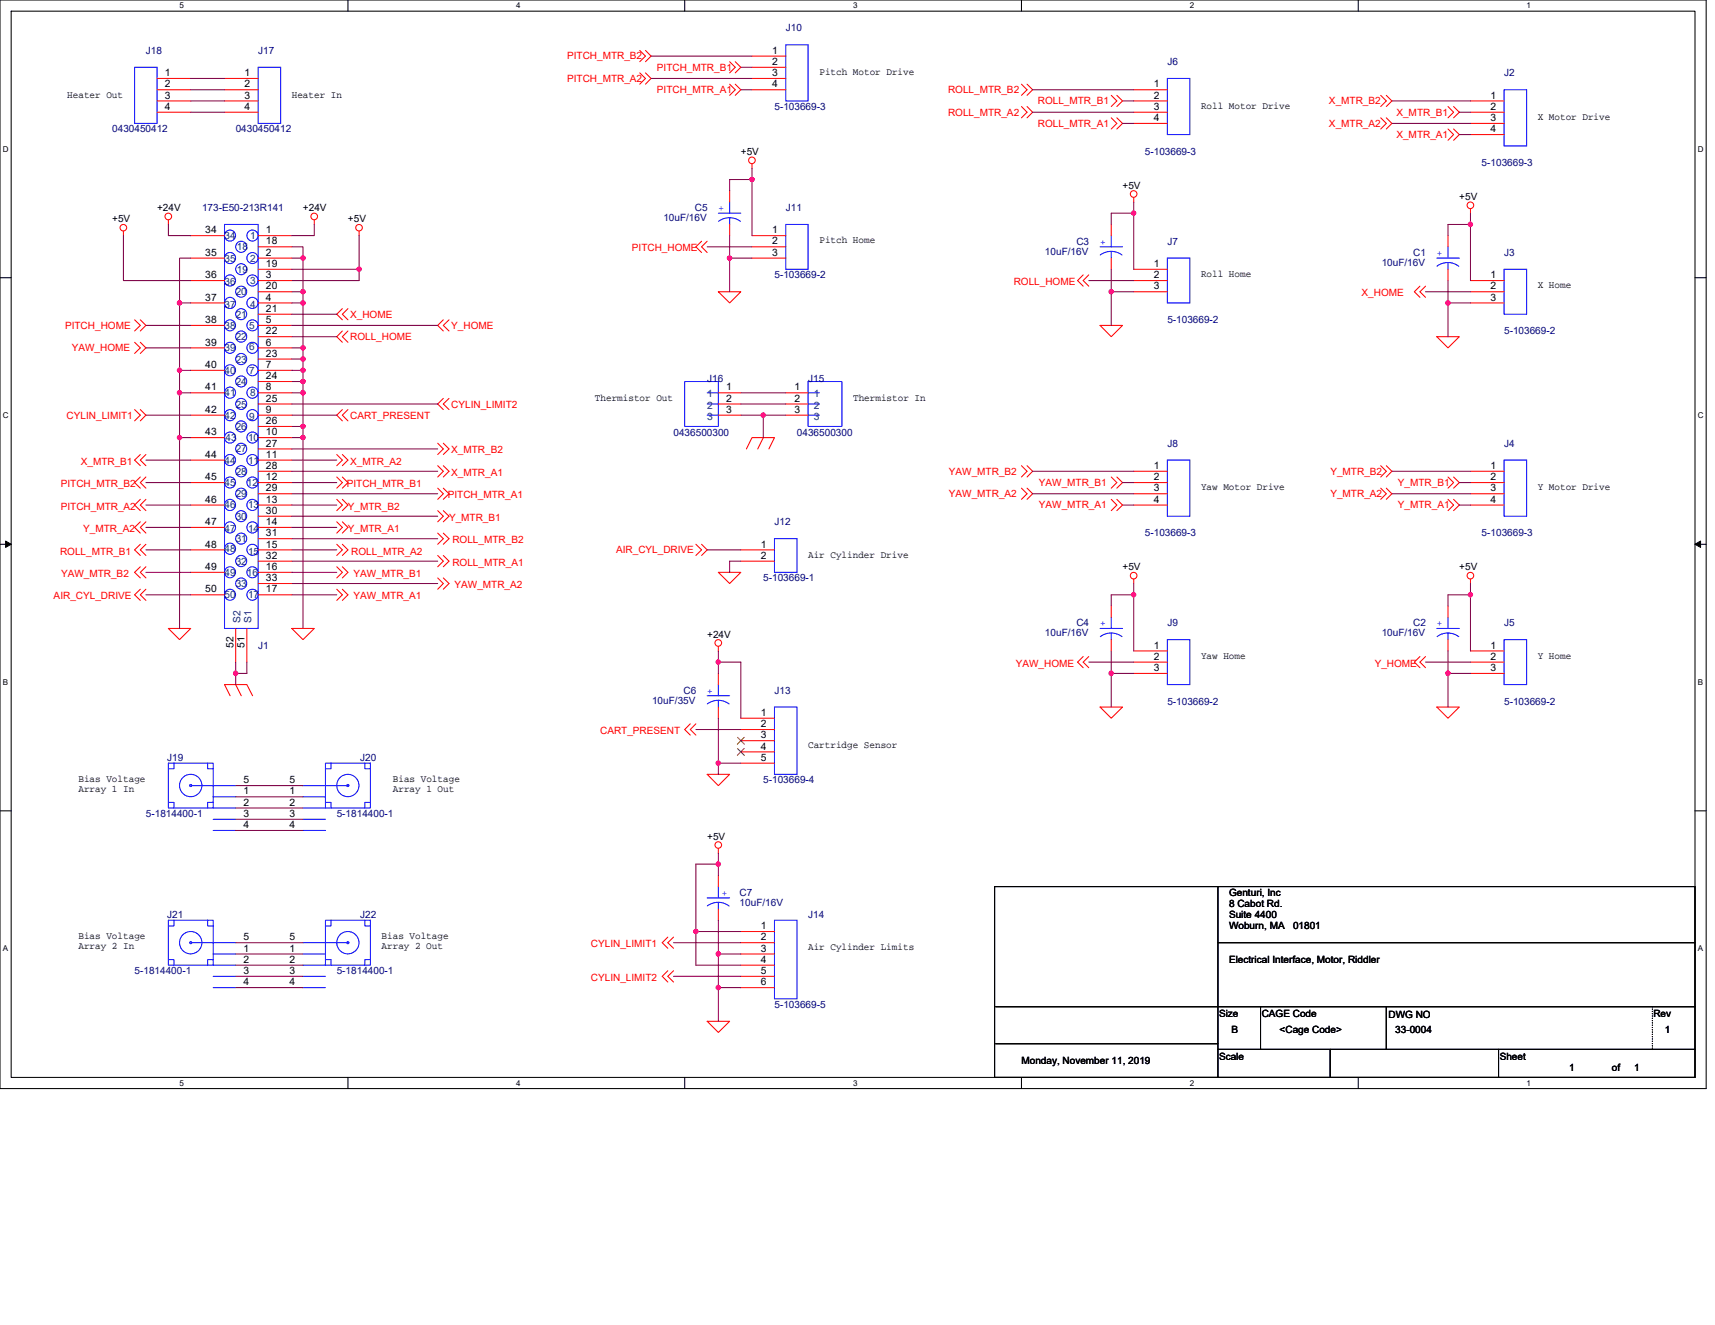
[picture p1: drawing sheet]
<svg xmlns="http://www.w3.org/2000/svg" width="279mm" height="216mm" viewBox="0 0 279 216" stroke-linecap="round" stroke-linejoin="round" font-family="sans-serif">
<path d="M0 0h278v177.4h-278zM1.8 1.8h274.3v173.8h-274.3z" fill="none" stroke="#000" stroke-width=".17"/>
<g fill="#fff">
<path d="M29.3 .2h.7v1.5h-.7z"/>
<path d="M29.3 175.7h.7v1.5h-.7z"/>
</g>
<path d="M56.7 0v1.8M56.7 175.6v1.8" fill="none" stroke="#000" stroke-width=".17"/>
<g fill="#fff">
<path d="M84.1 .2h.7v1.5h-.7z"/>
<path d="M84.1 175.7h.7v1.5h-.7z"/>
</g>
<path d="M111.5 0v1.8M111.5 175.6v1.8" fill="none" stroke="#000" stroke-width=".17"/>
<g fill="#fff">
<path d="M139 .2h.7v1.5h-.7z"/>
<path d="M139 175.7h.7v1.5h-.7z"/>
</g>
<path d="M166.4 0v1.8M166.4 175.6v1.8" fill="none" stroke="#000" stroke-width=".17"/>
<g fill="#fff">
<path d="M193.8 .2h.8v1.5h-.8z"/>
<path d="M193.8 175.7h.8v1.5h-.8z"/>
</g>
<path d="M221.3 0v1.8M221.3 175.6v1.8" fill="none" stroke="#000" stroke-width=".17"/>
<g fill="#fff">
<path d="M248.7 .2h.7v1.5h-.7z"/>
<path d="M248.7 175.7h.7v1.5h-.7z"/>
<path d="M.5 23.5h.9v1.5h-.9z"/>
<path d="M276.6 23.5h1v1.5h-1z"/>
<path d="M.5 67h.9v1.4h-.9z"/>
<path d="M276.6 67h1v1.4h-1z"/>
</g>
<path d="M0 45.3h1.8M276.1 45.3h1.9" fill="none" stroke="#000" stroke-width=".17"/>
<g fill="#fff">
<path d="M.5 110.4h.8v1.5h-.8z"/>
<path d="M276.6 110.4h.9v1.5h-.9z"/>
</g>
<path d="M0 88.7h1.8M276.1 88.7h1.9" fill="none" stroke="#000" stroke-width=".17"/>
<path d="M.9 88.2l.9 .5-.9 .5zM276.1 88.7l1-.5v1z" fill="#000" stroke="#000" stroke-width=".16"/>
<g fill="#fff">
<path d="M.5 153.8h.8v1.5h-.8z"/>
<path d="M276.6 153.8h.9v1.5h-.9z"/>
</g>
<path d="M0 132.1h1.8M276.1 132.1h1.9M162 144.5h114.1v31.1h-114.1zM198.4 153.6h77.7M198.4 144.5v31.1M162.2 170.1h36.2M162.2 164h113.9M198.4 171h77.7M205.4 164v7M216.7 171v4.6M225.8 164v7M244.1 171v4.6" fill="none" stroke="#000" stroke-width=".17"/>
<g fill="none" stroke="#f00" stroke-width=".17">
<path d="M25.6 12.8h5.5M25.6 14.6h5.5M25.6 16.4h5.5M25.6 18.3h5.5M36.6 12.8h5.5M36.6 14.6h5.5M36.6 16.4h5.5M36.6 18.3h5.5M104.2 8.2l1 .9-1 1M104.2 11.9l1 .9-1 .9M105.2 8.2l.9 .9-.9 1M105.2 11.9l.9 .9-.9 .9"/>
<path d="M118.9 10.1l.9 .9-.9 .9M118.9 13.7l.9 .9-.9 .9M119.8 10.1l.9 .9-.9 .9M119.8 13.7l.9 .9-.9 .9M122.5 9.1h5.5M122.5 11h5.5M122.5 12.8h5.5M122.5 14.6h5.5M166.4 13.7l.9 .9-.9 .9M166.4 17.4l.9 .9-.9 .9M167.3 13.7l.9 .9-.9 .9M167.3 17.4l.9 .9-.9 .9"/>
<path d="M181 15.5l.9 .9-.9 1M181 19.2l.9 .9-.9 .9M181.9 15.5l1 .9-1 1M181.9 19.2l1 .9-1 .9M184.7 14.6h5.5M184.7 16.4h5.5M184.7 18.3h5.5M224.9 19.2l.9 .9-.9 .9M224.9 15.5l.9 .9-.9 1M225.8 19.2l1 .9-1 .9M225.8 15.5l1 .9-1 1M235.9 17.4l.9 .9-.9 .9"/>
<path d="M236.8 17.4l.9 .9-.9 .9M239.6 16.4h5.4M239.6 18.3h5.4M20.1 37.7v.7M27.4 35.8v.8M31.1 38.4h5.5M42.1 38.4h5.4M51.2 35.8v.8M58.5 37.7v.7M114.3 39.3l-.9 .9 .9 .9M115.2 39.3l-.9 .9 .9 .9M118.9 31.1v1.8"/>
<path d="M118.9 36.6v1.8M122.5 26.7v.7M122.5 38.4h5.5M181 36.6v1.8M184.7 20.1h5.5M184.7 32.2v.7M235.9 21l.9 .9-.9 1M235.9 38.4v1.8M236.8 21l.9 .9-.9 1M239.6 34v.7M239.6 20.1h5.4M239.6 21.9h5.4"/>
<path d="M21.9 55.8l1 .9-1 .9M21.9 52.1l1 .9-1 .9M22.9 55.8l.9 .9-.9 .9M22.9 52.1l.9 .9-.9 .9M31.1 42.1h5.5M31.1 45.7h5.5M31.1 49.4h5.5M31.1 53h5.5M31.1 56.7h5.5M42.1 42.1h5.4M42.1 45.7h5.4M42.1 49.4h5.4"/>
<path d="M42.1 53h5.4M42.1 56.7h5.4M42.1 40.2h5.4M42.1 43.9h5.4M42.1 47.5h5.4M42.1 51.2h5.4M42.1 54.9h5.4M42.1 58.5h5.4M55.8 53.9l-.9 1 .9 .9M55.8 50.3l-.9 .9 .9 .9M56.7 53.9l-.9 1 .9 .9M56.7 50.3l-.9 .9 .9 .9"/>
<path d="M72.2 52.1l-.9 .9 .9 .9M73.2 52.1l-1 .9 1 .9M117 47.5h3.7l-1.8 1.9zM122.5 40.2h5.5M122.5 42.1h5.5M176.5 44.8l-.9 .9 .9 .9M177.4 44.8l-.9 .9 .9 .9M179.2 53h3.7l-1.9 1.9zM181 42.1v1.8M184.7 43.9h5.5M184.7 45.7h5.5M184.7 47.5h5.5"/>
<path d="M231.3 46.6l-.9 .9 .9 1M232.2 46.6l-.9 .9 .9 1M234.1 54.9h3.6l-1.8 1.8zM235.9 43.9v1.8M239.6 45.7h5.4M239.6 47.5h5.4M239.6 49.4h5.4M21.9 66.7l1 .9-1 1M22.9 66.7l.9 .9-.9 1M22.9 77.7l-1 .9 1 .9M22.9 74.1l-1 .9 1 .9M23.8 77.7l-.9 .9 .9 .9"/>
<path d="M23.8 74.1l-.9 .9 .9 .9M31.1 60.3h5.5M31.1 64h5.5M31.1 67.6h5.5M31.1 71.3h5.5M31.1 75h5.5M31.1 78.6h5.5M42.1 60.3h5.4M42.1 64h5.4M42.1 67.6h5.4M42.1 71.3h5.4M42.1 75h5.4"/>
<path d="M42.1 78.6h5.4M42.1 62.2h5.4M42.1 65.8h5.4M42.1 69.5h5.4M42.1 73.2h5.4M42.1 76.8h5.4M54.9 77.7l.9 .9-.9 .9M54.9 74.1l.9 .9-.9 .9M55.8 77.7l.9 .9-.9 .9M55.8 74.1l.9 .9-.9 .9M55.8 66.7l-.9 .9 .9 1M56.7 66.7l-.9 .9 .9 1"/>
<path d="M71.3 79.5l.9 1-.9 .9M71.3 75.9l.9 .9-.9 .9M71.3 72.2l.9 1-.9 .9M72.2 64.9l-.9 .9 .9 .9M72.2 79.5l1 1-1 .9M72.2 75.9l1 .9-1 .9M72.2 72.2l1 1-1 .9M73.2 64.9l-1 .9 1 .9M117 64h3.7M117 65.8h3.7M117 67.6h3.7M121.6 73.2l.9-1.9h3.7l-.9 1.9"/>
<path d="M124.4 71.3l-1 1.9M128 64h3.7M128 65.8h3.7M128 67.6h3.7M166.4 75.9l.9 .9-.9 .9M166.4 79.5l.9 1-.9 .9M167.3 75.9l.9 .9-.9 .9M167.3 79.5l.9 1-.9 .9M181 77.7l.9 .9-.9 .9M181.9 77.7l1 .9-1 .9M184.7 76.8h5.5M184.7 78.6h5.5"/>
<path d="M224.9 75.9l.9 .9-.9 .9M224.9 79.5l.9 1-.9 .9M225.8 75.9l1 .9-1 .9M225.8 79.5l1 1-1 .9M235.9 77.7l.9 .9-.9 .9M236.8 77.7l.9 .9-.9 .9M239.6 76.8h5.4M239.6 78.6h5.4M22.9 81.4l-1 .9 1 .9M22.9 88.7l-1 .9 1 .9M22.9 92.4l-1 .9 1 .9M22.9 85l-1 .9 1 1"/>
<path d="M22.9 96l-1 .9 1 .9M23.8 81.4l-.9 .9 .9 .9M23.8 88.7l-.9 .9 .9 .9M23.8 92.4l-.9 .9 .9 .9M23.8 85l-.9 .9 .9 1M23.8 96l-.9 .9 .9 .9M31.1 82.3h5.5M31.1 85.9h5.5M31.1 89.6h5.5M31.1 93.3h5.5M31.1 96.9h5.5M42.1 82.3h5.4"/>
<path d="M42.1 85.9h5.4M42.1 89.6h5.4M42.1 93.3h5.4M42.1 96.9h5.4M42.1 80.5h5.4M42.1 84.1h5.4M42.1 87.8h5.4M42.1 91.4h5.4M42.1 95.1h5.4M54.9 88.7l.9 .9-.9 .9M54.9 96l.9 .9-.9 .9M54.9 92.4l.9 .9-.9 .9"/>
<path d="M54.9 85l.9 .9-.9 1M54.9 81.4l.9 .9-.9 .9M55.8 88.7l.9 .9-.9 .9M55.8 96l.9 .9-.9 .9M55.8 92.4l.9 .9-.9 .9M55.8 85l.9 .9-.9 1M55.8 81.4l.9 .9-.9 .9M71.3 90.5l.9 .9-.9 1M71.3 86.9l.9 .9-.9 .9M71.3 94.2l.9 .9-.9 .9M71.3 83.2l.9 .9-.9 .9M72.2 90.5l1 .9-1 1"/>
<path d="M72.2 86.9l1 .9-1 .9M72.2 94.2l1 .9-1 .9M72.2 83.2l1 .9-1 .9M113.4 88.7l.9 .9-.9 .9M114.3 88.7l.9 .9-.9 .9M117 93.3h3.7l-1.8 1.8zM120.7 89.6h5.5M120.7 91.4h5.5M181 98.7v1.9M181 81.4l.9 .9-.9 .9M181.9 81.4l1 .9-1 .9M184.7 80.5h5.5"/>
<path d="M184.7 82.3h5.5M184.7 94.4v.7M235.9 81.4l.9 .9-.9 .9M235.9 98.7v1.9M236.8 81.4l.9 .9-.9 .9M239.6 80.5h5.4M239.6 82.3h5.4M239.6 94.4v.7M27.4 102.4h3.7l-1.8 1.8zM37.5 113.4l-.9-1.9h3.6l.9 1.9M38.4 111.5l.9 1.9M38.4 102.4v5.5"/>
<path d="M40.2 102.4v5.5M47.5 102.4h3.7l-1.8 1.8zM112.5 117.9l-1 1 1 .9M113.4 117.9l-.9 1 .9 .9M117 105.3v.8M117 109.7v1.8M117 115.2v1.8M120.7 117h5.5M120.7 118.9h5.5M176.5 107l-.9 .9 .9 .9M177.4 107l-.9 .9 .9 .9M179.2 115.2h3.7l-1.9 1.8z"/>
<path d="M181 104.2v1.9M184.7 106.1h5.5M184.7 107.9h5.5M184.7 109.7h5.5M231.3 107l-.9 .9 .9 .9M232.2 107l-.9 .9 .9 .9M234.1 115.2h3.6l-1.8 1.8zM235.9 104.2v1.9M239.6 106.1h5.4M239.6 107.9h5.4M239.6 109.7h5.4M38.4 129.8h.1"/>
<path d="M38.4 131.7h.1M38.4 133.5h.1M38.4 135.3h.1M38.4 128h.1M49.4 129.8h.1M49.4 131.7h.1M49.4 133.5h.1M49.4 135.3h.1M49.4 128h.1M115.2 126.2h3.7l-1.9 1.8zM117 138.2v.8M120.7 120.7h5.5"/>
<path d="M120.7 122.5h5.5M120.7 124.4h5.5M38.4 155.4h.1M38.4 157.3h.1M38.4 159.1h.1M38.4 153.6h.1M49.4 155.4h.1M49.4 157.3h.1M49.4 159.1h.1M49.4 153.6h.1M108.8 152.7l-.9 .9 .9 .9M108.8 158.2l-.9 .9 .9 .9"/>
<path d="M109.7 152.7l-.9 .9 .9 .9M109.7 158.2l-.9 .9 .9 .9M117 142.6v1.9M117 148.1v1.8M120.7 151.8h5.5M120.7 153.6h5.5M120.7 155.4h5.5M120.7 157.3h5.5M120.7 159.1h5.5M38.4 160.9h.1M49.4 160.9h.1M115.2 166.4h3.7l-1.9 1.8z"/>
<path d="M120.7 160.9h5.5"/>
<circle cx="20.1" cy="37.1" r=".54"/>
<circle cx="27.4" cy="35.3" r=".54"/>
<circle cx="51.2" cy="35.3" r=".54"/>
<circle cx="58.5" cy="37.1" r=".54"/>
<circle cx="122.5" cy="26.1" r=".54"/>
<circle cx="184.7" cy="31.6" r=".54"/>
<circle cx="239.6" cy="33.5" r=".54"/>
<circle cx="184.7" cy="93.8" r=".54"/>
<circle cx="239.6" cy="93.8" r=".54"/>
<circle cx="117" cy="104.8" r=".54"/>
<circle cx="117" cy="137.7" r=".54"/>
</g>
<path d="M269.2 164v7M269.2 171h.1" fill="none" stroke="#000" stroke-width=".17" stroke-dasharray="0 .3"/>
<g fill="none" stroke="#00f" stroke-width=".17">
<path d="M21.9 11h3.7v9.1h-3.7zM42.1 11h3.6v9.1h-3.6zM128 7.3h3.7v9.1h-3.7zM190.2 12.8h3.6v9.1h-3.6zM245 14.6h3.7v9.2h-3.7zM36.6 36.6h5.5v65.8h-5.5zM117 34.7h3.7M117.1 36.1l1-.5 .8-.1 1.1 .2 .6 .4M118.9 35.5v1.1M118.9 32.9v1.8M128 36.6h3.7v7.3h-3.7zM181 38.4v1.8"/>
<path d="M179.2 40.2h3.7M179.2 41.6a2.96 2.96 0 0 1 3.6 0M181 41v1.1M190.2 42.1h3.6v7.3h-3.6zM234.1 42.1h3.6M235.9 42.8l1.1 .2 .7 .4M235.9 42.8l-.8 .1-1 .5M235.9 42.8v1.1M235.9 40.2v1.9M245 43.9h3.7v7.3h-3.7zM111.5 62.2h5.5v7.3h-5.5zM115.2 64h1.8"/>
<path d="M115.2 65.8h1.8M115.2 67.6h1.8M117 64h.1M117 65.8h.1M117 67.6h.1M131.7 62.2h5.5v7.3h-5.5zM131.7 64h1.8M131.7 65.8h1.8M131.7 67.6h1.8M131.7 64h.1M131.7 65.8h.1M131.7 67.6h.1"/>
<path d="M190.2 75h3.6v9.1h-3.6zM245 75h3.7v9.1h-3.7zM126.2 87.8h3.6v5.5h-3.6zM115.2 113.4h3.7M117 114.1l-.7 .1-1.1 .5M117 114.1l.8 .1 1 .5M117 114.1v1.1M117 111.5v1.9M126.2 115.2h3.6v11h-3.6zM179.2 102.4h3.7M181 103.1v1.1M181 100.6v1.8"/>
<path d="M182.8 103.7a2.93 2.93 0 0 0-3.5 0M190.2 104.2h3.6v7.3h-3.6zM234.1 102.4h3.6M235.9 103.1l1.1 .3 .7 .3M235.9 103.1l-1.1 .3-.7 .3M235.9 103.1v1.1M235.9 100.6v1.8M245 104.2h3.7v7.3h-3.7zM27.4 124.4h7.3v7.3h-7.3zM27.4 130.7h.9v1M28.3 124.4v.9h-.9M31.1 128h7.3"/>
<path d="M33.8 124.4v.9h.9M34.7 129.8h3.7M34.7 131.7h3.7M34.7 133.5h3.7M34.7 135.3h3.7M34.7 130.7h-.9v1M49.4 128h7.3M49.4 129.8h3.6M49.4 131.7h3.6M49.4 133.5h3.6M49.4 135.3h3.6M53 124.4h7.3v7.3h-7.3z"/>
<path d="M53 130.7h.9v1M53.9 124.4v.9h-.9M56.5 127.9h.3v.2h-.3zM59.4 124.4v.9h.9M60.3 130.7h-.9v1M27.4 149.9h7.3v7.4h-7.3zM27.4 156.4h.9v.9M28.3 149.9v1h-.9M31.1 153.6h7.3M33.8 149.9v1h.9M34.7 155.4h3.7M34.7 157.3h3.7"/>
<path d="M34.7 159.1h3.7M34.7 156.4h-.9v.9M49.4 153.6h7.3M49.4 155.4h3.6M49.4 157.3h3.6M49.4 159.1h3.6M53 149.9h7.3v7.4h-7.3zM53 156.4h.9v.9M53.9 149.9v1h-.9M56.5 153.5h.3v.2h-.3zM59.4 149.9v1h.9M60.3 156.4h-.9v.9"/>
<path d="M115.2 146.3h3.7M115.2 147.6a2.92 2.92 0 0 1 3.6 0M117 147v1.1M117 144.5v1.8M126.2 149.9h3.6v12.9h-3.6zM34.7 160.9h3.7M49.4 160.9h3.6"/>
<circle cx="37.5" cy="38.4" r=".9"/>
<circle cx="41.1" cy="38.4" r=".9"/>
<circle cx="37.5" cy="49.4" r=".9"/>
<circle cx="37.5" cy="45.7" r=".9"/>
<circle cx="37.5" cy="53" r=".9"/>
<circle cx="37.5" cy="42" r=".9"/>
<circle cx="37.5" cy="56.7" r=".9"/>
<circle cx="39.3" cy="54.8" r=".9"/>
<circle cx="39.3" cy="58.5" r=".9"/>
<circle cx="39.3" cy="40.2" r=".9"/>
<circle cx="39.3" cy="47.5" r=".9"/>
<circle cx="39.3" cy="51.2" r=".9"/>
<circle cx="39.3" cy="43.9" r=".9"/>
<circle cx="41.1" cy="45.7" r=".91"/>
<circle cx="41.1" cy="49.4" r=".91"/>
<circle cx="41.1" cy="56.7" r=".9"/>
<circle cx="41.1" cy="42" r=".9"/>
<circle cx="41.1" cy="53" r=".9"/>
<circle cx="37.5" cy="67.6" r=".9"/>
<circle cx="37.5" cy="64" r=".9"/>
<circle cx="37.5" cy="60.3" r=".9"/>
<circle cx="37.5" cy="71.3" r=".9"/>
<circle cx="37.5" cy="75" r=".9"/>
<circle cx="37.5" cy="78.6" r=".9"/>
<circle cx="39.3" cy="73.1" r=".9"/>
<circle cx="39.3" cy="76.8" r=".9"/>
<circle cx="39.3" cy="69.5" r=".9"/>
<circle cx="39.3" cy="62.2" r=".9"/>
<circle cx="39.3" cy="65.8" r=".9"/>
<circle cx="41.1" cy="64" r=".91"/>
<circle cx="41.1" cy="67.6" r=".91"/>
<circle cx="41.1" cy="71.3" r=".9"/>
<circle cx="41.1" cy="75" r=".9"/>
<circle cx="41.1" cy="60.3" r=".9"/>
<circle cx="41.1" cy="78.6" r=".9"/>
<circle cx="37.5" cy="89.4" r=".9"/>
<circle cx="37.5" cy="82.3" r=".9"/>
<circle cx="37.5" cy="85.9" r=".9"/>
<circle cx="37.5" cy="96.9" r=".9"/>
<circle cx="37.5" cy="93.2" r=".9"/>
<circle cx="39.3" cy="91.4" r=".9"/>
<circle cx="39.3" cy="95.1" r=".9"/>
<circle cx="39.3" cy="80.4" r=".9"/>
<circle cx="39.3" cy="84.1" r=".9"/>
<circle cx="39.3" cy="87.8" r=".9"/>
<circle cx="41.1" cy="82.3" r=".91"/>
<circle cx="41.1" cy="85.9" r=".91"/>
<circle cx="41.1" cy="93.2" r=".9"/>
<circle cx="41.1" cy="96.9" r=".9"/>
<circle cx="41.1" cy="89.6" r=".9"/>
<circle cx="31.1" cy="128" r="1.82"/>
<circle cx="31.1" cy="128" r=".17"/>
<circle cx="56.7" cy="128" r="1.82"/>
<circle cx="31.1" cy="153.6" r="1.82"/>
<circle cx="31.1" cy="153.6" r=".17"/>
<circle cx="56.7" cy="153.6" r="1.82"/>
</g>
<path d="M120.1 120.1l1.2 1.2M120.1 122l1.2 1.1M121.2 120.1l-1.1 1.2M121.2 122l-1.1 1.1" fill="none" stroke="#804000" stroke-width=".16"/>
<g fill="none" stroke="#800040" stroke-width=".17">
<path d="M31.1 18.3h5.5M31.1 16.4h5.5M31.1 14.6h5.5M31.1 12.8h5.5M106.1 9.1h16.4M106.1 12.8h16.4M120.7 11h1.8M120.7 14.6h1.8M168.2 14.6h16.5M168.2 18.3h16.5M182.9 16.4h1.8M226.8 16.4h12.8"/>
<path d="M237.7 18.3h1.9M20.1 38.4v7.3h11M27.4 36.6v1.8h3.7M51.2 36.6v1.8h-3.7M58.5 38.4v5.5M118.9 38.4v3.7M122.5 27.4v1.9M122.5 29.3h-3.6v1.8M122.5 29.3v9.1M182.9 20.1h1.8M184.7 32.9v1.8M184.7 34.7h-3.7v1.9"/>
<path d="M184.7 34.7v9.2M226.8 20.1h12.8M237.7 21.9h1.9M239.6 34.7v1.9M239.6 36.6h-3.7v1.8M239.6 36.6v9.1M23.8 53h7.3M23.8 56.7h7.3M31.1 42.1h-1.8v7.3M31.1 49.4h-1.8v10.9M47.5 40.2h1.9v1.9M47.5 42.1h1.9v5.4"/>
<path d="M47.5 43.9h11M47.5 47.5h1.9v1.9M47.5 49.4h1.9M47.5 58.5h1.9M47.5 54.9h7.4M47.5 51.2h7.4M47.5 53h23.8M47.5 56.7h1.9M49.4 49.4v7.3M49.4 56.7v1.8M49.4 58.5v1.8M58.5 43.9v1.8h-11"/>
<path d="M115.2 40.2h7.3M118.9 42.1v5.4M118.9 42.1h3.6M177.4 45.7h7.3M181 43.9v3.6M181 47.5v5.5M181 47.5h3.7M232.2 47.5h7.4M235.9 45.7v3.7M235.9 49.4v5.5M235.9 49.4h3.7M23.8 78.6h7.3"/>
<path d="M23.8 75h7.3M23.8 67.6h7.3M31.1 71.3h-1.8v31.1M31.1 60.3h-1.8v3.7M31.1 64h-1.8v7.3M47.5 71.3h1.9v31.1M47.5 69.5h1.9v1.8M47.5 60.3h1.9v1.9M47.5 62.2h1.9v1.8M47.5 64h1.9v5.5M47.5 76.8h23.8M47.5 73.2h23.8"/>
<path d="M47.5 78.6h7.4M47.5 75h7.4M47.5 67.6h7.4M47.5 65.8h23.8M120.7 67.6h3.7M120.7 64h7.3M120.7 65.8h7.3M124.4 67.6v3.7M124.4 67.6h3.6M168.2 76.8h16.5M182.9 78.6h1.8M226.8 76.8h12.8"/>
<path d="M237.7 78.6h1.9M23.8 96.9h7.3M23.8 93.3h7.3M23.8 89.6h7.3M23.8 85.9h7.3M23.8 82.3h7.3M47.5 95.1h23.8M47.5 91.4h23.8M47.5 87.8h23.8M47.5 84.1h23.8M47.5 80.5h23.8M47.5 96.9h7.4"/>
<path d="M47.5 93.3h7.4M47.5 89.6h7.4M47.5 85.9h7.4M47.5 82.3h7.4M115.2 89.6h5.5M120.7 91.4h-1.8v1.9M168.2 80.5h16.5M182.9 82.3h1.8M184.7 95.1v1.8M184.7 96.9h-3.7v1.8M184.7 96.9v9.2M226.8 80.5h12.8"/>
<path d="M237.7 82.3h1.9M239.6 95.1v1.8M239.6 96.9h-3.7v1.8M239.6 96.9v9.2M38.4 107.9v1.8M38.4 109.7v1.8M40.2 107.9v1.8h-1.8M113.4 118.9h7.3M117 117v7.4M117 106.1v1.8M117 107.9v1.8M117 107.9h3.7v9.1"/>
<path d="M177.4 107.9h7.3M181 106.1v3.6M181 109.7v5.5M181 109.7h3.7M232.2 107.9h7.4M235.9 106.1v3.6M235.9 109.7v5.5M235.9 109.7h3.7M38.4 128h11M38.4 129.8h11M38.4 131.7h11M38.4 133.5h11"/>
<path d="M38.4 135.3h11M117 139v1.8M117 124.4v1.8M117 124.4h3.7M38.4 153.6h11M38.4 155.4h11M38.4 157.3h11M38.4 159.1h11M109.7 153.6h11M109.7 159.1h11M113.4 151.8v5.5h7.3M113.4 151.8h7.3"/>
<path d="M117 155.4v5.5M117 140.8h-3.6v11M117 140.8v1.8M117 149.9v5.5M117 155.4h3.7M38.4 160.9h11M117 160.9v5.5M117 160.9h3.7"/>
</g>
<g fill="#f0f" stroke="#f0f" stroke-width=".17">
<circle cx="235.9" cy="49.4" r=".36"/>
<circle cx="239.5" cy="36.6" r=".36"/>
<circle cx="239.6" cy="96.9" r=".35"/>
<circle cx="235.9" cy="109.7" r=".36"/>
<circle cx="184.7" cy="34.7" r=".35"/>
<circle cx="181" cy="47.5" r=".35"/>
<circle cx="184.7" cy="96.9" r=".35"/>
<circle cx="181" cy="109.7" r=".36"/>
<circle cx="122.5" cy="29.2" r=".36"/>
<circle cx="118.9" cy="42" r=".36"/>
<circle cx="117" cy="160.9" r=".35"/>
<circle cx="117" cy="155.4" r=".36"/>
<circle cx="113.4" cy="151.8" r=".36"/>
<circle cx="117" cy="107.9" r=".35"/>
<circle cx="117" cy="140.8" r=".36"/>
<circle cx="117" cy="124.3" r=".35"/>
<circle cx="124.3" cy="67.6" r=".36"/>
<circle cx="38.4" cy="109.7" r=".36"/>
<circle cx="29.2" cy="71.3" r=".35"/>
<circle cx="49.4" cy="71.3" r=".36"/>
<circle cx="49.4" cy="42" r=".36"/>
<circle cx="49.4" cy="47.5" r=".36"/>
<circle cx="29.2" cy="49.4" r=".36"/>
<circle cx="58.5" cy="43.9" r=".36"/>
<circle cx="49.4" cy="49.4" r=".36"/>
<circle cx="49.4" cy="56.7" r=".36"/>
<circle cx="49.4" cy="58.5" r=".36"/>
<circle cx="49.4" cy="60.3" r=".36"/>
<circle cx="49.4" cy="62.2" r=".36"/>
<circle cx="49.4" cy="64" r=".36"/>
<circle cx="49.4" cy="69.5" r=".36"/>
<circle cx="29.2" cy="60.3" r=".35"/>
<circle cx="29.2" cy="64" r=".36"/>
</g>
<g font-size="1.7">
<text x="125.8" y="8.8">1</text>
<text x="125.8" y="10.6">2</text>
<text x="26.9" y="12.4">1</text>
<text x="26.9" y="14.2">2</text>
<text x="26.9" y="16.1">3</text>
<text x="26.9" y="17.9">4</text>
<text x="39.9" y="12.4">1</text>
<text x="39.9" y="14.2">2</text>
<text x="39.9" y="16.1">3</text>
<text x="39.9" y="17.9">4</text>
<text x="125.8" y="12.4">3</text>
<text x="125.8" y="14.2">4</text>
<text x="188" y="14.2">1</text>
<text x="188" y="16.1">2</text>
<text x="188" y="17.9">3</text>
<text x="242.8" y="16.1">1</text>
<text x="242.8" y="17.9">2</text>
<text x="188" y="19.7">4</text>
<text x="242.8" y="19.7">3</text>
<text x="242.8" y="21.5">4</text>
<text x="33.4" y="38">34</text>
<text x="33.4" y="41.7">35</text>
<text x="43.3" y="38">1</text>
<text x="43.3" y="41.7">2</text>
<text x="43.3" y="39.8">18</text>
<text x="125.8" y="38">1</text>
<text x="125.8" y="39.8">2</text>
<text x="125.8" y="41.7">3</text>
<text x="33.4" y="45.3">36</text>
<text x="43.3" y="45.3">3</text>
<text x="43.3" y="43.5">19</text>
<text x="43.3" y="47.2">20</text>
<text x="188" y="43.5">1</text>
<text x="188" y="45.3">2</text>
<text x="188" y="47.2">3</text>
<text x="242.8" y="45.3">1</text>
<text x="242.8" y="47.2">2</text>
<text x="33.4" y="49">37</text>
<text x="33.4" y="52.6">38</text>
<text x="43.3" y="49">4</text>
<text x="43.3" y="52.6">5</text>
<text x="43.3" y="50.8">21</text>
<text x="242.8" y="49">3</text>
<text x="33.4" y="56.3">39</text>
<text x="33.4" y="60">40</text>
<text x="43.3" y="56.3">6</text>
<text x="43.3" y="60">7</text>
<text x="43.3" y="54.5">22</text>
<text x="43.3" y="58.1">23</text>
<text x="33.4" y="63.6">41</text>
<text x="43.3" y="63.6">8</text>
<text x="43.3" y="61.8">24</text>
<text x="43.3" y="65.4">25</text>
<text x="118.3" y="63.6">1</text>
<text x="118.3" y="65.4">2</text>
<text x="129.5" y="63.6">1</text>
<text x="129.5" y="65.4">2</text>
<text x="33.4" y="67.3">42</text>
<text x="33.4" y="70.9">43</text>
<text x="43.3" y="67.3">9</text>
<text x="43.3" y="70.9">10</text>
<text x="43.3" y="69.1">26</text>
<text x="118.3" y="67.3">3</text>
<text x="129.5" y="67.3">3</text>
<text x="33.4" y="74.6">44</text>
<text x="43.3" y="74.6">11</text>
<text x="43.3" y="72.8">27</text>
<text x="43.3" y="76.4">28</text>
<text x="188" y="76.4">1</text>
<text x="242.8" y="76.4">1</text>
<text x="33.4" y="78.3">45</text>
<text x="33.4" y="81.9">46</text>
<text x="43.3" y="78.3">12</text>
<text x="43.3" y="81.9">13</text>
<text x="43.3" y="80.1">29</text>
<text x="43.3" y="83.7">30</text>
<text x="188" y="78.3">2</text>
<text x="188" y="80.1">3</text>
<text x="188" y="81.9">4</text>
<text x="242.8" y="78.3">2</text>
<text x="242.8" y="80.1">3</text>
<text x="242.8" y="81.9">4</text>
<text x="33.4" y="85.6">47</text>
<text x="33.4" y="89.2">48</text>
<text x="43.3" y="85.6">14</text>
<text x="43.3" y="89.2">15</text>
<text x="43.3" y="87.4">31</text>
<text x="124" y="89.2">1</text>
<text x="33.4" y="92.9">49</text>
<text x="43.3" y="92.9">16</text>
<text x="43.3" y="91.1">32</text>
<text x="43.3" y="94.7">33</text>
<text x="124" y="91.1">2</text>
<text x="33.4" y="96.5">50</text>
<text x="43.3" y="96.5">17</text>
<text x="38" y="105.5" transform="rotate(-90 38 105.5)">52</text>
<text x="39.8" y="105.5" transform="rotate(-90 39.8 105.5)">51</text>
<text x="188" y="105.7">1</text>
<text x="188" y="107.5">2</text>
<text x="242.8" y="105.7">1</text>
<text x="242.8" y="107.5">2</text>
<text x="188" y="109.3">3</text>
<text x="242.8" y="109.3">3</text>
<text x="124" y="116.6">1</text>
<text x="124" y="118.5">2</text>
<text x="124" y="120.3">3</text>
<text x="124" y="122.1">4</text>
<text x="124" y="124">5</text>
<text x="39.7" y="129.5">1</text>
<text x="39.7" y="131.3">2</text>
<text x="39.7" y="127.6">5</text>
<text x="47.2" y="129.5">1</text>
<text x="47.2" y="131.3">2</text>
<text x="47.2" y="127.6">5</text>
<text x="39.7" y="133.1">3</text>
<text x="39.7" y="134.9">4</text>
<text x="47.2" y="133.1">3</text>
<text x="47.2" y="134.9">4</text>
<text x="39.7" y="155.1">1</text>
<text x="39.7" y="153.2">5</text>
<text x="47.2" y="155.1">1</text>
<text x="47.2" y="153.2">5</text>
<text x="124" y="151.4">1</text>
<text x="124" y="153.2">2</text>
<text x="124" y="155.1">3</text>
<text x="39.7" y="156.9">2</text>
<text x="39.7" y="158.7">3</text>
<text x="39.7" y="160.5">4</text>
<text x="47.2" y="156.9">2</text>
<text x="47.2" y="158.7">3</text>
<text x="47.2" y="160.5">4</text>
<text x="124" y="156.9">4</text>
<text x="124" y="158.7">5</text>
<text x="124" y="160.5">6</text>
</g>
<g font-size="1.7" fill="#004080">
<text x="115.2" y="64.7">1</text>
<text x="132.6" y="64.7">1</text>
<text x="115.2" y="66.6">2</text>
<text x="115.2" y="68.4">3</text>
<text x="132.6" y="66.6">2</text>
<text x="132.6" y="68.4">3</text>
<text x="39.2" y="101.5" transform="rotate(-90 39.2 101.5)">S2</text>
<text x="41" y="101.5" transform="rotate(-90 41 101.5)">S1</text>
</g>
<g font-size="1.6" fill="#000080">
<text x="128" y="5.1">J10</text>
<text x="23.8" y="8.8">J18</text>
<text x="42.1" y="8.8">J17</text>
<text x="190.2" y="10.6">J6</text>
<text x="126.2" y="17.9">5-103669-3</text>
<text x="245" y="12.4">J2</text>
<text x="18.3" y="21.6">0430450412</text>
<text x="38.4" y="21.6">0430450412</text>
<text x="186.5" y="25.3">5-103669-3</text>
<text x="241.4" y="27.1">5-103669-3</text>
<text x="32.9" y="34.4">173-E50-213R141</text>
<text x="113.2" y="34.4">C5</text>
<text x="128" y="34.4">J11</text>
<text x="108.1" y="36">10uF/16V</text>
<text x="170.2" y="41.5">10uF/16V</text>
<text x="175.4" y="39.9">C3</text>
<text x="190.2" y="39.9">J7</text>
<text x="230.2" y="41.7">C1</text>
<text x="245" y="41.7">J3</text>
<text x="126.2" y="45.4">5-103669-2</text>
<text x="225.1" y="43.3">10uF/16V</text>
<text x="190.2" y="52.7">5-103669-2</text>
<text x="245" y="54.5">5-103669-2</text>
<text x="115.2" y="62.2">J16</text>
<text x="131.7" y="62.2">J15</text>
<text x="109.7" y="71">0436500300</text>
<text x="129.8" y="71">0436500300</text>
<text x="190.2" y="72.8">J8</text>
<text x="245" y="72.8">J4</text>
<text x="126.2" y="85.6">J12</text>
<text x="186.5" y="87.4">5-103669-3</text>
<text x="241.4" y="87.4">5-103669-3</text>
<text x="124.4" y="94.7">5-103669-1</text>
<text x="42.1" y="105.7">J1</text>
<text x="170.2" y="103.7">10uF/16V</text>
<text x="175.4" y="102.1">C4</text>
<text x="190.2" y="102.1">J9</text>
<text x="225.1" y="103.7">10uF/16V</text>
<text x="230.2" y="102.1">C2</text>
<text x="245" y="102.1">J5</text>
<text x="111.4" y="113">C6</text>
<text x="126.2" y="113">J13</text>
<text x="106.2" y="114.7">10uF/35V</text>
<text x="190.2" y="114.9">5-103669-2</text>
<text x="245" y="114.9">5-103669-2</text>
<text x="27.2" y="124">J19</text>
<text x="58.7" y="124">J20</text>
<text x="124.4" y="127.7">5-103669-4</text>
<text x="23.8" y="133.1">5-1814400-1</text>
<text x="54.9" y="133.1">5-1814400-1</text>
<text x="27.2" y="149.6">J21</text>
<text x="58.7" y="149.6">J22</text>
<text x="120.5" y="145.9">C7</text>
<text x="120.5" y="147.6">10uF/16V</text>
<text x="131.7" y="149.6">J14</text>
<text x="21.9" y="158.8">5-1814400-1</text>
<text x="54.9" y="158.8">5-1814400-1</text>
<text x="126.2" y="164.2">5-103669-5</text>
</g>
<g font-size="1.6" fill="#f00">
<text x="92.4" y="9.7">PITCH_MTR_B2</text>
<text x="107" y="11.5">PITCH_MTR_B1</text>
<text x="92.4" y="13.4">PITCH_MTR_A2</text>
<text x="107" y="15.2">PITCH_MTR_A1</text>
<text x="154.5" y="15.2">ROLL_MTR_B2</text>
<text x="169.1" y="17">ROLL_MTR_B1</text>
<text x="216.5" y="17">X_MTR_B2</text>
<text x="154.5" y="18.8">ROLL_MTR_A2</text>
<text x="169.1" y="20.7">ROLL_MTR_A1</text>
<text x="216.5" y="20.7">X_MTR_A2</text>
<text x="227.5" y="22.5">X_MTR_A1</text>
<text x="227.5" y="18.8">X_MTR_B1</text>
<text x="103" y="41">PITCH_HOME</text>
<text x="165.1" y="46.5">ROLL_HOME</text>
<text x="10.6" y="53.6">PITCH_HOME</text>
<text x="57" y="51.8">X_HOME</text>
<text x="73.5" y="53.6">Y_HOME</text>
<text x="221.8" y="48.3">X_HOME</text>
<text x="11.7" y="57.3">YAW_HOME</text>
<text x="57" y="55.4">ROLL_HOME</text>
<text x="10.9" y="68.2">CYLIN_LIMIT1</text>
<text x="57" y="68.2">CART_PRESENT</text>
<text x="73.5" y="66.4">CYLIN_LIMIT2</text>
<text x="13.2" y="75.7">X_MTR_B1</text>
<text x="57" y="75.7">X_MTR_A2</text>
<text x="73.5" y="77.6">X_MTR_A1</text>
<text x="73.5" y="73.9">X_MTR_B2</text>
<text x="154.6" y="77.4">YAW_MTR_B2</text>
<text x="216.7" y="77.4">Y_MTR_B2</text>
<text x="9.9" y="83">PITCH_MTR_A2</text>
<text x="9.9" y="79.4">PITCH_MTR_B2</text>
<text x="56.5" y="79.4">PITCH_MTR_B1</text>
<text x="56.7" y="83">Y_MTR_B2</text>
<text x="73" y="81.2">PITCH_MTR_A1</text>
<text x="154.6" y="81">YAW_MTR_A2</text>
<text x="169.2" y="79.2">YAW_MTR_B1</text>
<text x="169.2" y="82.8">YAW_MTR_A1</text>
<text x="216.7" y="81">Y_MTR_A2</text>
<text x="227.7" y="79.2">Y_MTR_B1</text>
<text x="227.7" y="82.8">Y_MTR_A1</text>
<text x="13.6" y="86.7">Y_MTR_A2</text>
<text x="56.7" y="86.7">Y_MTR_A1</text>
<text x="73.2" y="84.9">Y_MTR_B1</text>
<text x="73.7" y="88.5">ROLL_MTR_B2</text>
<text x="9.8" y="90.4">ROLL_MTR_B1</text>
<text x="9.9" y="94">YAW_MTR_B2</text>
<text x="57.2" y="90.4">ROLL_MTR_A2</text>
<text x="57.6" y="94">YAW_MTR_B1</text>
<text x="73.7" y="92.2">ROLL_MTR_A1</text>
<text x="74.1" y="95.8">YAW_MTR_A2</text>
<text x="100.4" y="90.2">AIR_CYL_DRIVE</text>
<text x="8.7" y="97.7">AIR_CYL_DRIVE</text>
<text x="57.6" y="97.7">YAW_MTR_A1</text>
<text x="165.5" y="108.6">YAW_HOME</text>
<text x="224" y="108.6">Y_HOME</text>
<text x="97.8" y="119.6">CART_PRESENT</text>
<text x="96.3" y="154.4">CYLIN_LIMIT1</text>
<text x="96.3" y="159.9">CYLIN_LIMIT2</text>
</g>
<g font-size="1.6">
<text x="11" y="15.9">Heater Out</text>
<text x="47.5" y="15.9">Heater In</text>
<text x="133.5" y="12.2">Pitch Motor Drive</text>
<text x="195.7" y="17.7">Roll Motor Drive</text>
<text x="250.5" y="19.6">X Motor Drive</text>
<text x="120.7" y="25.3">+5V</text>
<text x="25.6" y="34.4">+24V</text>
<text x="49.4" y="34.4">+24V</text>
<text x="182.9" y="30.7">+5V</text>
<text x="237.7" y="32.6">+5V</text>
<text x="18.3" y="36.2">+5V</text>
<text x="56.7" y="36.2">+5V</text>
<text x="133.5" y="39.7">Pitch Home</text>
<text x="195.7" y="45.1">Roll Home</text>
<text x="250.5" y="47">X Home</text>
<text x="96.9" y="65.3">Thermistor Out</text>
<text x="139" y="65.3">Thermistor In</text>
<text x="195.7" y="79.9">Yaw Motor Drive</text>
<text x="250.5" y="79.9">Y Motor Drive</text>
<text x="131.7" y="90.9">Air Cylinder Drive</text>
<text x="182.9" y="92.9">+5V</text>
<text x="237.7" y="92.9">+5V</text>
<text x="115.2" y="103.9">+24V</text>
<text x="195.7" y="107.3">Yaw Home</text>
<text x="250.5" y="107.3">Y Home</text>
<text x="131.7" y="122">Cartridge Sensor</text>
<text x="12.8" y="127.4">Bias Voltage</text>
<text x="12.8" y="129.1">Array 1 In</text>
<text x="64" y="127.4">Bias Voltage</text>
<text x="64" y="129.1">Array 1 Out</text>
<text x="115.2" y="136.8">+5V</text>
<text x="200.2" y="145.9">Genturi, Inc</text>
<text x="200.2" y="147.8">8 Cabot Rd.</text>
<text x="200.2" y="149.6">Suite 4400</text>
<text x="12.8" y="153.1">Bias Voltage</text>
<text x="12.8" y="154.7">Array 2 In</text>
<text x="62.2" y="153.1">Bias Voltage</text>
<text x="62.2" y="154.7">Array 2 Out</text>
<text x="131.7" y="154.9">Air Cylinder Limits</text>
<text x="200.2" y="151.4">Woburn, MA</text>
<text x="210.7" y="151.4">01801</text>
<text x="200.2" y="156.9">Electrical Interface, Motor, Riddler</text>
<text x="198.6" y="165.7">Size</text>
<text x="205.5" y="165.7">CAGE Code</text>
<text x="226.2" y="165.9">DWG NO</text>
<text x="269.4" y="165.7">Rev</text>
<text x="166.4" y="173.4">Monday, November 11, 2019</text>
<text x="198.6" y="172.7">Scale</text>
<text x="200.6" y="168.3">B</text>
<text x="208.5" y="168.3">&lt;Cage Code&gt;</text>
<text x="227.3" y="168.3">33-0004</text>
<text x="244.3" y="172.7">Sheet</text>
<text x="271.2" y="168.3">1</text>
<text x="255.7" y="174.5">1</text>
<text x="262.6" y="174.5">of</text>
<text x="266.3" y="174.5">1</text>
</g>
<g font-size="1.6" fill="#00f">
<text x="117" y="34.4">+</text>
<text x="179.2" y="39.9">+</text>
<text x="234.1" y="41.7">+</text>
<text x="179.2" y="102">+</text>
<text x="234.1" y="102">+</text>
<text x="115.2" y="113">+</text>
<text x="117.6" y="145.9">+</text>
</g>
<g font-size="1.6" fill="#004080">
<text x="36.6" y="39">34</text>
<text x="38.6" y="40.8">18</text>
<text x="40.8" y="39">1</text>
<text x="36.6" y="42.6">35</text>
<text x="36.6" y="46.5">36</text>
<text x="38.6" y="44.4">19</text>
<text x="40.8" y="42.6">2</text>
<text x="40.8" y="46.3">3</text>
<text x="36.6" y="50.1">37</text>
<text x="36.6" y="53.6">38</text>
<text x="38.4" y="48.1">20</text>
<text x="38.4" y="51.8">21</text>
<text x="40.6" y="53.6">5</text>
<text x="40.8" y="50.1">4</text>
<text x="36.6" y="57.3">39</text>
<text x="38.4" y="55.4">22</text>
<text x="38.4" y="59.1">23</text>
<text x="40.6" y="57.1">6</text>
<text x="36.6" y="60.9">40</text>
<text x="36.6" y="64.6">41</text>
<text x="38.4" y="62.7">24</text>
<text x="40.6" y="60.9">7</text>
<text x="40.8" y="64.6">8</text>
<text x="36.6" y="68.2">42</text>
<text x="36.7" y="71.9">43</text>
<text x="38.4" y="66.4">25</text>
<text x="38.4" y="70.1">26</text>
<text x="40.4" y="71.9">10</text>
<text x="40.6" y="68.4">9</text>
<text x="36.6" y="75.5">44</text>
<text x="38.4" y="73.7">27</text>
<text x="38.4" y="77.4">28</text>
<text x="40.4" y="75.5">11</text>
<text x="36.6" y="79.2">45</text>
<text x="36.6" y="82.8">46</text>
<text x="38.4" y="81">29</text>
<text x="40.2" y="79.2">12</text>
<text x="40.4" y="82.8">13</text>
<text x="36.6" y="86.7">47</text>
<text x="36.6" y="90">48</text>
<text x="38.4" y="84.7">30</text>
<text x="38.4" y="88.3">31</text>
<text x="40.4" y="86.7">14</text>
<text x="36.6" y="93.8">49</text>
<text x="38.4" y="92">32</text>
<text x="38.4" y="95.7">33</text>
<text x="40.2" y="93.8">16</text>
<text x="40.4" y="90.4">15</text>
<text x="36.6" y="97.5">50</text>
<text x="40.4" y="97.5">17</text>
</g>
<g font-size="1.3">
<text x="29.3" y="1.4">5</text>
<text x="84.1" y="1.4">4</text>
<text x="139" y="1.4">3</text>
<text x="193.8" y="1.4">2</text>
<text x="248.7" y="1.4">1</text>
<text x=".5" y="24.7">D</text>
<text x="276.6" y="24.7">D</text>
<text x=".5" y="68.2">C</text>
<text x="276.6" y="68.2">C</text>
<text x=".5" y="111.6">B</text>
<text x="276.6" y="111.6">B</text>
<text x=".5" y="155">A</text>
<text x="276.6" y="155">A</text>
<text x="29.3" y="176.9">5</text>
<text x="84.1" y="176.9">4</text>
<text x="139" y="176.9">3</text>
<text x="193.8" y="176.9">2</text>
<text x="248.7" y="176.9">1</text>
</g>
</svg>
